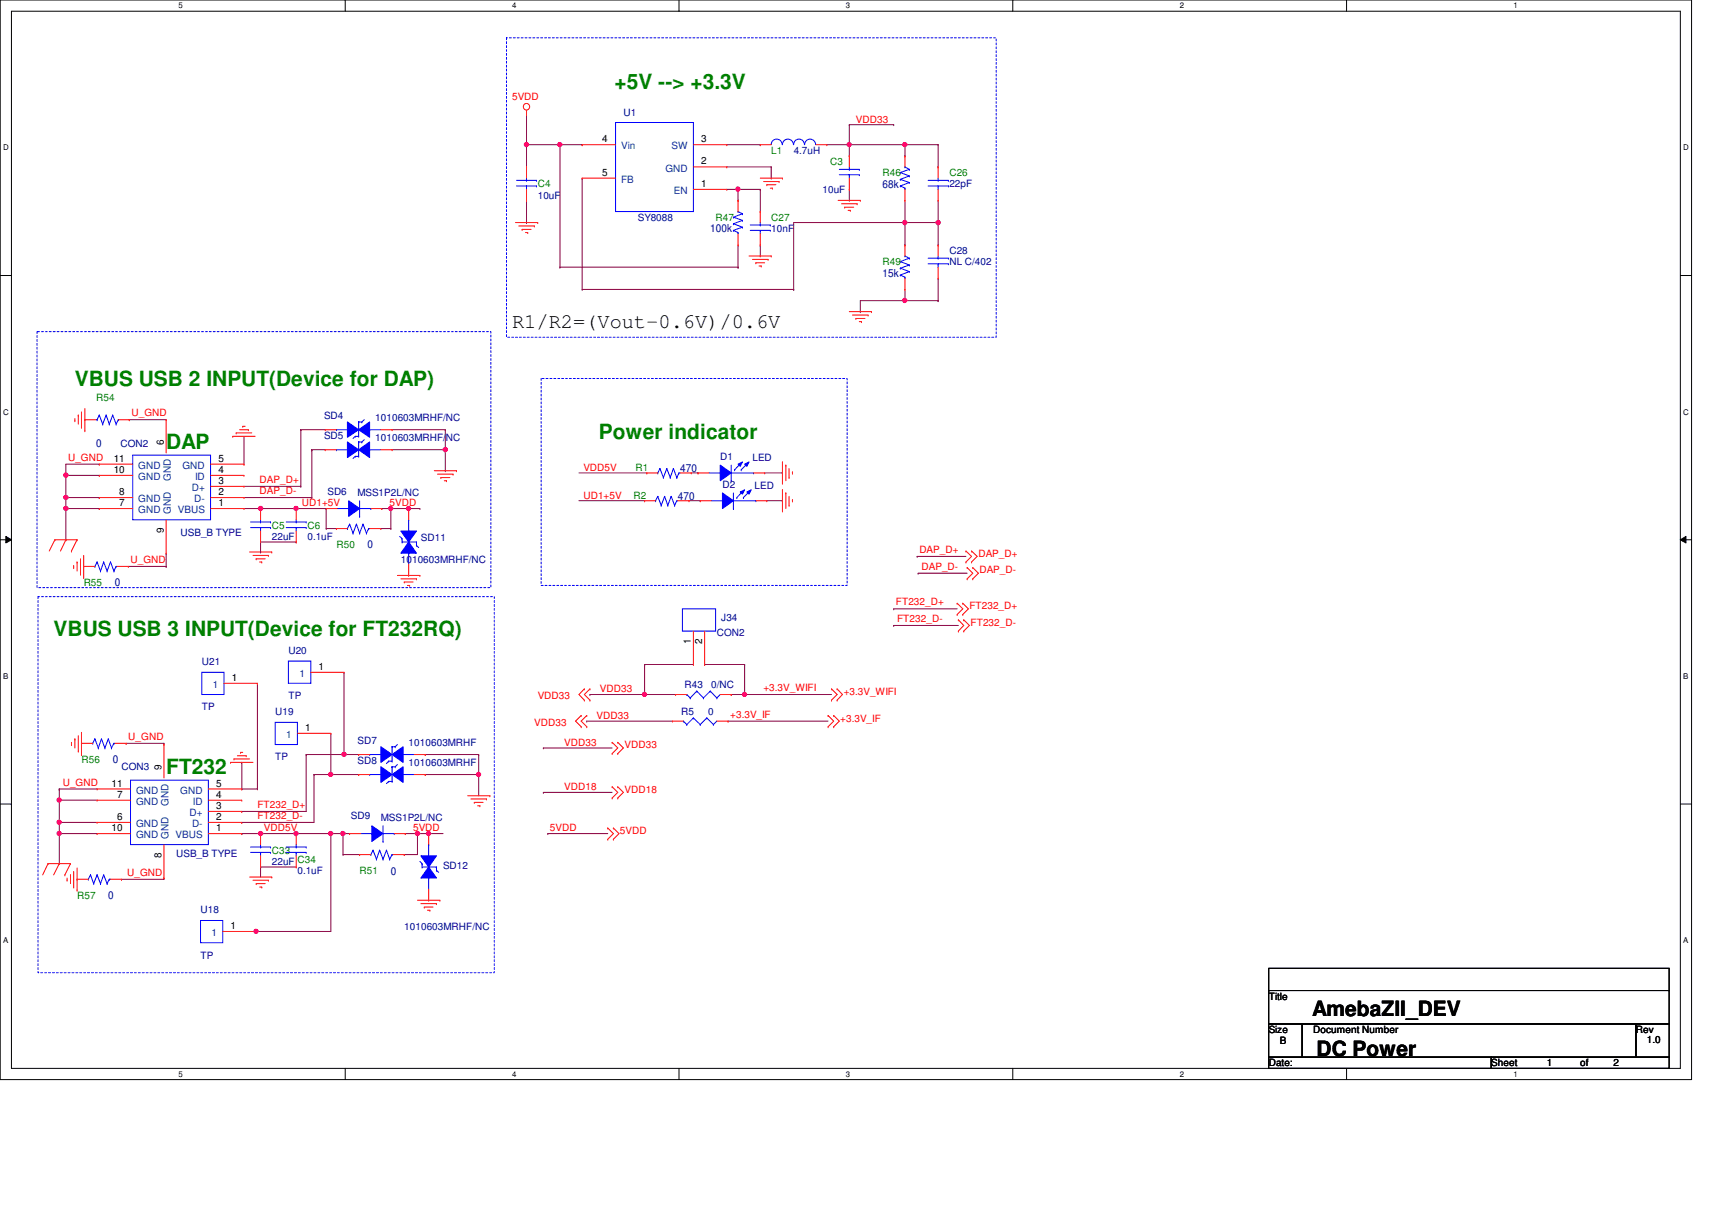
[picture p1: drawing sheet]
<svg xmlns="http://www.w3.org/2000/svg" width="297mm" height="210mm" viewBox="0 0 297 210" stroke-linecap="round" stroke-linejoin="round" font-family="sans-serif">
<path d="M0 0h293.5v187.3h-293.5zM2 1.9h289.5v183.4h-289.5z" fill="none" stroke="#000" stroke-width=".17"/>
<g fill="#fff">
<path d="M30.9 .2h.8v1.5h-.8z"/>
<path d="M30.9 185.5h.8v1.6h-.8z"/>
</g>
<path d="M59.9 0v1.9M59.9 185.3v2" fill="none" stroke="#000" stroke-width=".17"/>
<g fill="#fff">
<path d="M88.9 .2h.7v1.5h-.7z"/>
<path d="M88.9 185.5h.7v1.6h-.7z"/>
</g>
<path d="M117.8 0v1.9M117.8 185.3v2" fill="none" stroke="#000" stroke-width=".17"/>
<g fill="#fff">
<path d="M146.8 .2h.7v1.5h-.7z"/>
<path d="M146.8 185.5h.7v1.6h-.7z"/>
</g>
<path d="M175.7 0v1.9M175.7 185.3v2" fill="none" stroke="#000" stroke-width=".17"/>
<g fill="#fff">
<path d="M204.7 .2h.7v1.5h-.7z"/>
<path d="M204.7 185.5h.7v1.6h-.7z"/>
</g>
<path d="M233.6 0v1.9M233.6 185.3v2" fill="none" stroke="#000" stroke-width=".17"/>
<g fill="#fff">
<path d="M262.6 .2h.8v1.5h-.8z"/>
<path d="M262.6 185.5h.8v1.6h-.8z"/>
<path d="M.5 24.8h1v1.6h-1z"/>
<path d="M292.1 24.8h.9v1.6h-.9z"/>
<path d="M.5 70.7h1v1.5h-1z"/>
<path d="M292.1 70.7h.9v1.5h-.9z"/>
</g>
<path d="M0 47.8h2M291.5 47.8h2" fill="none" stroke="#000" stroke-width=".17"/>
<g fill="#fff">
<path d="M.5 116.5h.9v1.6h-.9z"/>
<path d="M292.1 116.5h.8v1.6h-.8z"/>
</g>
<path d="M0 93.6h2M1 93l1 .6-1 .6zM291.5 93.6l1-.6v1.2zM291.5 93.6h2" fill="none" stroke="#000" stroke-width=".17"/>
<path d="M1 93l1 .6-1 .6zM291.5 93.6l1-.6v1.2z" fill="#000"/>
<g fill="#fff">
<path d="M.5 162.4h.9v1.5h-.9z"/>
<path d="M292.1 162.4h.8v1.5h-.8z"/>
</g>
<path d="M0 139.5h2M291.5 139.5h2" fill="none" stroke="#000" stroke-width=".17"/>
<path d="M87.9 6.6h84.9v51.9h-84.9zM6.4 57.5h78.8v44.4h-78.8zM93.9 65.7h53.1v35.9h-53.1zM6.6 103.5h79.2v65.2h-79.2z" fill="none" stroke="#00f" stroke-width=".17" stroke-dasharray=".3 .3"/>
<path d="M42.3 88.2h2.9M45.2 88.2h.1M100.5 86.9h11.3M111.8 86.9h.1" fill="none" stroke="#800040" stroke-width=".17"/>
<circle cx="45.2" cy="88.2" r=".37" fill="#f0f"/>
<circle cx="45.2" cy="88.2" r=".37" fill="none" stroke="#f0f" stroke-width=".17"/>
<path d="M68 74.5h9.3M77.3 74.5h.1M42.3 86.3h11.8M54.1 86.3h.1M119.5 86.9h2M121.5 86.9h.1M126.3 125.1h.1M126.3 125.1h17.4M41.9 144.6h.1M41.9 144.6h3.3" fill="none" stroke="#800040" stroke-width=".17"/>
<circle cx="45.2" cy="144.6" r=".37" fill="#f0f"/>
<circle cx="45.2" cy="144.6" r=".37" fill="none" stroke="#f0f" stroke-width=".17"/>
<g fill="none" stroke="#800040" stroke-width=".17">
<path d="M42.3 75.7v4.8M52.2 74.5h.1M52.2 74.5v9.9M54.1 78h.1M54.1 78v8.3M77.3 78v3.7M42.3 80.5h.1M42.3 84.4h9.9M45.2 88.2h11.4M51.4 88.2h.1M52.2 84.4h.1M56.6 88.2h.1"/>
<path d="M77.3 81.7h.1M100.5 82h11.7M112.2 82h.1M133.1 86.9h2.7M135.8 86.9h.1M155.1 108.5h.1M155.1 105.6h.1M155.1 108.5h11.2M155.1 105.6h11M53.1 130.9h.1M53.1 130.9v9.9h-11.2M53.1 130.9h6.6"/>
<path d="M54.5 134.4h.1M54.5 134.4v8.3h-12.6M54.5 134.4h2.9M57.4 134.4h.1M59.7 130.9h.1M94.3 129.8h.1M94.3 129.8h11.9M41.9 140.8h.1M41.9 142.7h.1"/>
</g>
<circle cx="51.4" cy="88.2" r=".37" fill="#f0f"/>
<circle cx="51.4" cy="88.2" r=".37" fill="none" stroke="#f0f" stroke-width=".17"/>
<g fill="none" stroke="#800040" stroke-width=".17">
<path d="M52.2 74.5h.1M52.2 74.5h4.2M54.1 78h.1M54.1 78h2.3M70.9 88.2h2M72.9 88.2h.1M119.9 82h1.2M121.1 82h.1M132.7 82h3.1M135.8 82h.1M41.9 132.2h.1M41.9 132.2v4.7"/>
<path d="M101.8 125.1h.1M101.8 125.1h14.9M102.4 120.5h.1M102.4 120.5h9.4M126.9 120.5h.1M126.9 120.5h2.3M10.3 142.7h.1M10.3 142.7v1.9"/>
</g>
<circle cx="70.9" cy="88.2" r=".37" fill="#f0f"/>
<circle cx="70.9" cy="88.2" r=".37" fill="none" stroke="#f0f" stroke-width=".17"/>
<path d="M45.2 95.8h.1M45.2 94v1.8M56.6 91.7h.1M56.6 91.7h1.8M56.6 88.2v3.5M58.4 91.7h.1M66.1 91.7h1.7M67.8 91.7h.1M67.8 88.2h.1M67.8 88.2v3.5M83.1 134.4h.1M83.1 134.4v3.6" fill="none" stroke="#800040" stroke-width=".17"/>
<circle cx="67.8" cy="88.2" r=".37" fill="#f0f"/>
<circle cx="67.8" cy="88.2" r=".37" fill="none" stroke="#f0f" stroke-width=".17"/>
<path d="M66.2 88.2h.1M66.2 88.2h4.7M70.9 88.2h.1M70.1 148.3h.1M70.3 144.6h.1M70.3 144.6h2.1M72.4 144.6h.1M72.4 144.6v3.7h-2.3" fill="none" stroke="#800040" stroke-width=".17"/>
<circle cx="72.4" cy="144.6" r=".37" fill="#f0f"/>
<circle cx="72.4" cy="144.6" r=".37" fill="none" stroke="#f0f" stroke-width=".17"/>
<path d="M59.5 148.3h.1M59.5 144.6h.1M59.5 144.6h1.2M59.5 148.3h2.9M59.5 144.6v3.7M72.4 144.6h.1M72.4 144.6h2" fill="none" stroke="#800040" stroke-width=".17"/>
<circle cx="59.5" cy="144.6" r=".37" fill="#f0f"/>
<circle cx="59.5" cy="144.6" r=".37" fill="none" stroke="#f0f" stroke-width=".17"/>
<path d="M137.7 38.6h19.3M157 38.6h.1" fill="none" stroke="#800040" stroke-width=".17"/>
<circle cx="157" cy="38.6" r=".38" fill="#f0f"/>
<circle cx="157" cy="38.6" r=".38" fill="none" stroke="#f0f" stroke-width=".17"/>
<g fill="none" stroke="#800040" stroke-width=".17">
<path d="M91.4 38.6h.1M91.4 34.8v3.8M101 30.9v19.3M126.1 32.9h2M126.1 25.1h5.8M128.1 32.9h.1M131.9 36.7h.1M131.9 25.1h.1M131.9 32.9v3.8M137.7 38.6v11.6M147.4 34.8h.1M147.4 21.6h.1"/>
<path d="M147.4 21.6h7.7M147.4 21.6v3.5M147.4 32.9v1.9M155.1 21.6h.1M157 27.1h.1M162.8 38.6h.1M162.8 25.1h.1M162.8 25.1h-5.8v2M162.8 38.6h-5.8v3.9M162.8 34.8v3.8M101 50.2h.1M131.9 44.4h.1"/>
<path d="M131.9 42.5v1.9M137.7 50.2h.1M157 52.2h.1M157 42.5h.1M157 50.2v2"/>
</g>
<circle cx="162.8" cy="38.6" r=".38" fill="#f0f"/>
<circle cx="162.8" cy="38.6" r=".38" fill="none" stroke="#f0f" stroke-width=".17"/>
<path d="M91.4 25.1h5.8M97.2 25.1h.1M147.4 25.1h9.6M157 38.6h.1M157 25.1h.1M157 34.8v3.8M128.1 46.4h.1M128.1 42.5v3.9" fill="none" stroke="#800040" stroke-width=".17"/>
<circle cx="147.3" cy="25.1" r=".37" fill="#f0f"/>
<circle cx="147.3" cy="25.1" r=".37" fill="none" stroke="#f0f" stroke-width=".17"/>
<circle cx="157" cy="25.1" r=".37" fill="#f0f"/>
<circle cx="157" cy="25.1" r=".37" fill="none" stroke="#f0f" stroke-width=".17"/>
<path d="M91.4 19.9v5.2M91.4 25.1h.1M128.1 34.8h.1M131.9 32.9h.1M131.9 32.9h-3.8v1.9M147.4 27.1h.1M147.4 25.1v2M162.8 52.2h.1M162.8 48.3v3.9" fill="none" stroke="#800040" stroke-width=".17"/>
<circle cx="128" cy="32.8" r=".38" fill="#f0f"/>
<circle cx="128" cy="32.8" r=".38" fill="none" stroke="#f0f" stroke-width=".17"/>
<g fill="none" stroke="#800040" stroke-width=".17">
<path d="M91.4 29h.1M91.4 25.1v3.9M133.8 30.9h.1M133.8 29v1.9M143.5 25.1h3.9M147.4 25.1h.1M162.8 29h.1M162.8 25.1v3.9M162.8 38.6v3.9M97.2 46.4h30.9M101 50.2h36.7M128.1 46.4h.1"/>
<path d="M137.7 50.2h.1M149.3 54.1h.1M149.3 52.2v1.9M162.8 42.5h.1"/>
</g>
<circle cx="91.3" cy="25.1" r=".37" fill="#f0f"/>
<circle cx="91.3" cy="25.1" r=".37" fill="none" stroke="#f0f" stroke-width=".17"/>
<path d="M101 25.1h.1M101 25.1h-3.8v21.3M97.2 46.4h.1" fill="none" stroke="#800040" stroke-width=".17"/>
<circle cx="97.1" cy="25.1" r=".37" fill="#f0f"/>
<circle cx="97.1" cy="25.1" r=".37" fill="none" stroke="#f0f" stroke-width=".17"/>
<path d="M22.4 72.8h.1M22.4 72.8h6.4M68 78h9.3M77.3 78h.1" fill="none" stroke="#800040" stroke-width=".17"/>
<circle cx="77.3" cy="78" r=".37" fill="#f0f"/>
<circle cx="77.3" cy="78" r=".37" fill="none" stroke="#f0f" stroke-width=".17"/>
<path d="M45.2 94h6.2M51.4 94h.1M73.8 130.9h.1M73.8 134.4h.1M73.8 130.9h9.3M83.1 130.9h.1M83.1 130.9v3.5h-9.3" fill="none" stroke="#800040" stroke-width=".17"/>
<circle cx="83" cy="134.3" r=".37" fill="#f0f"/>
<circle cx="83" cy="134.3" r=".37" fill="none" stroke="#f0f" stroke-width=".17"/>
<path d="M157 52.2h5.8M162.8 52.2h.1" fill="none" stroke="#800040" stroke-width=".17"/>
<circle cx="157" cy="52.1" r=".38" fill="#f0f"/>
<circle cx="157" cy="52.1" r=".38" fill="none" stroke="#f0f" stroke-width=".17"/>
<path d="M126.1 29h7.7M133.8 29h.1M149.3 52.2h7.7M157 52.2h.1M77.3 78h.1M77.3 74.5v3.5M11.4 88.2h.1M11.4 86.3v1.9M22.3 98.3h6.5M28.8 98.3h.1" fill="none" stroke="#800040" stroke-width=".17"/>
<circle cx="11.4" cy="86.3" r=".37" fill="#f0f"/>
<circle cx="11.4" cy="86.3" r=".37" fill="none" stroke="#f0f" stroke-width=".17"/>
<circle cx="11.4" cy="88.2" r=".37" fill="#f0f"/>
<circle cx="11.4" cy="88.2" r=".37" fill="none" stroke="#f0f" stroke-width=".17"/>
<path d="M11.4 82.5h.1M11.4 80.5v2M11.4 82.5h5.8M17.2 82.5h.1M10.3 138.8h.1M10.3 138.8v3.9" fill="none" stroke="#800040" stroke-width=".17"/>
<circle cx="10.3" cy="142.6" r=".37" fill="#f0f"/>
<circle cx="10.3" cy="142.6" r=".37" fill="none" stroke="#f0f" stroke-width=".17"/>
<circle cx="10.3" cy="138.8" r=".37" fill="#f0f"/>
<circle cx="10.3" cy="138.8" r=".37" fill="none" stroke="#f0f" stroke-width=".17"/>
<g fill="none" stroke="#800040" stroke-width=".17">
<path d="M11.4 93.6h.1M11.4 86.3h.1M11.4 80.5h5.8M11.4 82.5v3.8M11.4 86.3h5.8M17.2 80.5h.1M17.2 88.2h.1M17.2 86.3h.1M17.2 88.2h-5.8v5.4M28.8 98.3h.1M28.8 96v2.3M10.3 142.7h.1"/>
<path d="M10.3 142.7h6.5"/>
</g>
<circle cx="11.4" cy="82.4" r=".38" fill="#f0f"/>
<circle cx="11.4" cy="82.4" r=".38" fill="none" stroke="#f0f" stroke-width=".17"/>
<g fill="none" stroke="#800040" stroke-width=".17">
<path d="M159.1 96.5h.1M159.1 96.5h8.5M159.3 99.4h.1M159.3 99.4h8.5M21.9 128.9h.1M21.9 128.9h6.5M28.4 128.9h.1M28.4 128.9v.3M21.1 152.5h.1M28.4 152.3h.1M28.4 152.3v.2h-7.3M74.4 144.6h.1"/>
<path d="M74.4 144.6h2.5"/>
</g>
<circle cx="74.3" cy="144.6" r=".37" fill="#f0f"/>
<circle cx="74.3" cy="144.6" r=".37" fill="none" stroke="#f0f" stroke-width=".17"/>
<path d="M45.2 150.4h.1M45.2 144.6h.1M45.2 150.4v1.7M45.2 150.4h6.2M45.2 144.6h12.2M51.4 144.6h.1" fill="none" stroke="#800040" stroke-width=".17"/>
<circle cx="51.4" cy="144.6" r=".37" fill="#f0f"/>
<circle cx="51.4" cy="144.6" r=".37" fill="none" stroke="#f0f" stroke-width=".17"/>
<path d="M111.8 115.3h.1M111.8 115.3h8.5M111.8 115.3v5.2" fill="none" stroke="#800040" stroke-width=".17"/>
<circle cx="111.8" cy="120.5" r=".37" fill="#f0f"/>
<circle cx="111.8" cy="120.5" r=".37" fill="none" stroke="#f0f" stroke-width=".17"/>
<path d="M122.3 115.3h.1M122.3 115.3h6.9M129.2 115.3h.1M129.2 115.3v5.2M111.8 120.5h.1M111.8 120.5h5.4" fill="none" stroke="#800040" stroke-width=".17"/>
<circle cx="129.2" cy="120.5" r=".37" fill="#f0f"/>
<circle cx="129.2" cy="120.5" r=".37" fill="none" stroke="#f0f" stroke-width=".17"/>
<g fill="none" stroke="#800040" stroke-width=".17">
<path d="M10.1 138.8h.1M10.1 138.8h6.7M10.3 136.9h.1M10.3 138.8h.1M10.3 136.9h6.5M10.3 136.9v1.9M94.3 137.5h.1M94.3 137.5h11.9M129.2 120.5h.1M129.2 120.5h15.1M10.3 144.6h.1M10.3 144.6h6.5"/>
<path d="M10.3 144.6v5.2M95 144.6h.1M95 144.6h10.4"/>
</g>
<circle cx="10.3" cy="144.6" r=".37" fill="#f0f"/>
<circle cx="10.3" cy="144.6" r=".37" fill="none" stroke="#f0f" stroke-width=".17"/>
<path d="M57.4 144.6h.1M57.4 144.6v17M44.3 161.6h.1" fill="none" stroke="#800040" stroke-width=".17"/>
<circle cx="57.4" cy="144.6" r=".37" fill="#f0f"/>
<circle cx="57.4" cy="144.6" r=".37" fill="none" stroke="#f0f" stroke-width=".17"/>
<path d="M44.4 161.6h.1M44.4 161.6h13" fill="none" stroke="#800040" stroke-width=".17"/>
<circle cx="44.4" cy="161.6" r=".37" fill="#f0f"/>
<circle cx="44.4" cy="161.6" r=".37" fill="none" stroke="#f0f" stroke-width=".17"/>
<path d="M57.4 134.4h.1M57.4 127.2v7.2M57.4 144.6h.1M57.4 144.6h2.1" fill="none" stroke="#800040" stroke-width=".17"/>
<circle cx="57.4" cy="134.3" r=".37" fill="#f0f"/>
<circle cx="57.4" cy="134.3" r=".37" fill="none" stroke="#f0f" stroke-width=".17"/>
<path d="M59.7 116.6v14.3M57.4 134.4h4.8M59.7 130.9h.1M62.2 134.4h.1" fill="none" stroke="#800040" stroke-width=".17"/>
<circle cx="59.7" cy="130.9" r=".37" fill="#f0f"/>
<circle cx="59.7" cy="130.9" r=".37" fill="none" stroke="#f0f" stroke-width=".17"/>
<path d="M44.7 118.5v18.4M41.9 136.9h.1M41.9 136.9h2.8M44.7 136.9h.1M59.7 130.9h2.5M62.2 130.9h.1" fill="none" stroke="#800040" stroke-width=".17"/>
<g fill="none" stroke="#f00" stroke-width=".17">
<path d="M91.4 19.9h.1M91.4 19.1v.8M89.4 38.6h3.9M90 39.2h2.7M90.6 39.8h.1M90.6 39.8h1.6M92.7 39.2h.1M93.3 38.6h.1M131.9 30.9h3.9M132.5 31.5h2.7M133.1 32h.1M133.1 32h1.5"/>
<path d="M133.6 32.6h.4M134 32.6h.1M135.2 31.5h.1M135.8 30.9h.1M145.4 34.8h3.9M146 35.3h2.7M146.6 35.9h.1M146.6 35.9h1.5M147.1 36.5h.4M147.5 36.5h.1M148.7 35.3h.1M149.3 34.8h.1"/>
<path d="M91.2 40.3h.4M91.6 40.3h.1M130 44.4h3.8M130.6 45h2.7M131.1 45.6h.1M131.1 45.6h1.6M131.7 46.1h.4M132.1 46.1h.1M133.3 45h.1M133.8 44.4h.1M147.4 54.1h3.8M147.9 54.7h2.7"/>
<path d="M148.5 55.2h.1M148.5 55.2h1.6M149.1 55.8h.4M149.5 55.8h.1M150.6 54.7h.1M151.2 54.1h.1M13 73h.1M13 72.6v.4M13.6 72h.1M13.6 72v1.6M14.1 74.1h.1M14.1 71.5v2.6"/>
<path d="M14.7 74.7h.1M14.7 70.9v3.8M40.4 75.7h.1M40.4 75.7h3.9M41 75.1h.1M41 75.1h2.7M41.6 74.5h1.5M42.1 74h.1M42.1 74h.4M43.1 74.5h.1M9.5 93.6h.1M9.5 93.6l-1 2"/>
<path d="M9.5 93.6h3.9M11.4 93.6h.1M11.4 93.6l-.9 2M12.4 95.6h.1M12.8 98.5h.1M12.8 98.1v.4M13.4 93.6h.1M13.4 97.5h.1M13.4 93.6l-1 2M13.4 97.5v1.6M14 99.6h.1M14 96.9v2.7"/>
<path d="M14.5 96.4v3.8M43.3 95.8h3.9M43.9 96.4h2.7M44.4 96.9h.1M44.4 96.9h1.6M45 97.5h.4M45.4 97.5h.1M46.6 96.4h.1M47.2 95.8h.1M69 99.8h3.9M72.9 99.8h.1M75.3 81.7h3.9"/>
<path d="M75.9 82.3h2.7M76.5 82.8h.1M76.5 82.8h1.6M77.1 83.4h.4M77.5 83.4h.1M78.6 82.3h.1M79.2 81.7h.1M135.8 80.1h.1M135.8 85h.1M135.8 80.1v3.9M135.8 85v3.8M136.4 80.7h.1"/>
<path d="M136.4 85.5h.1M136.4 80.7v2.7M136.4 85.5v2.7M136.9 82.8h.1M136.9 87.7h.1M136.9 81.3v1.5M136.9 86.1v1.6M137.5 81.9h.1M137.5 86.7h.1M137.5 81.9v.4M137.5 86.7v.4M167.6 97.5h.1"/>
<path d="M167.6 95.6h.1M167.6 95.6l1 .9-1 1M167.8 98.5h.1M167.8 98.5l1 .9-1 1M168.6 97.5h.1M168.6 95.6h.1M168.6 95.6l.9 .9-.9 1M168.8 98.5h.1M168.8 98.5l1 .9-1 1M14.5 100.2h.1M69.6 100.4h2.7M70.1 101h.1"/>
<path d="M70.1 101h1.6M70.7 101.6h.4M71.1 101.6h.1M72.3 100.4h.1M101.4 119.5h.1M101.4 119.5l-.9 1 .9 1M102.4 119.5h.1M102.4 119.5l-1 1 1 1M144.3 119.5h.1M144.3 119.5l.9 1-.9 1M145.2 119.5h.1M145.2 119.5l1 1-1 1"/>
<path d="M166.1 106.6h.1M166.1 104.6h.1M166.1 104.6l.9 1-.9 1M166.3 109.5h.1M166.3 107.5h.1M166.3 107.5l.9 1-.9 1M167 106.6h.1M167 104.6h.1M167 104.6l1 1-1 1M167.2 109.5h.1M167.2 107.5h.1M167.2 107.5l1 1-1 1"/>
<path d="M167.8 100.4h.1M168.8 100.4h.1M12.4 129.2h.1M12.4 128.8v.4M13 128.2h.1M13 128.2v1.6M13.6 130.3h.1M13.6 127.6v2.7M14.1 130.9h.1M14.1 127v3.9M40 132.2h.1M40 132.2h3.9"/>
<path d="M40.6 131.7h.1M40.6 131.7h2.7M41.2 131.1h1.5M41.7 130.5h.1M41.7 130.5h.4M42.7 131.1h.1M51.6 127.2h5.8M57.4 127.2h.1M81.1 138h3.9M81.7 138.6h2.7M82.3 139.2h.1M82.3 139.2h1.5"/>
<path d="M82.9 139.8h.4M83.3 139.8h.1M84.4 138.6h.1M85 138h.1M100.8 124.1h.1M100.8 126.1h.1M100.8 124.1l-.9 1 .9 1M101.4 121.5h.1M101.8 124.1h.1M101.8 126.1h.1M101.8 124.1l-1 1 1 1M102.4 121.5h.1"/>
<path d="M106.2 130.7h.1M106.2 128.8h.1M106.2 138.4h.1M106.2 136.5h.1M106.2 128.8l1 1-1 .9M106.2 136.5l1 1-1 .9M107.2 130.7h.1M107.2 128.8h.1M107.2 138.4h.1M107.2 136.5h.1M107.2 128.8l1 1-1 .9M107.2 136.5l1 1-1 .9"/>
<path d="M143.7 126.1h.1M143.7 124.1h.1M143.7 124.1l.9 1-.9 1M144.3 121.5h.1M144.6 126.1h.1M144.6 124.1h.1M144.6 124.1l1 1-1 1M145.2 121.5h.1M8.3 149.8h.1M8.3 149.8l-.9 2M8.3 149.8h3.9M10.3 149.8h.1"/>
<path d="M10.3 149.8l-1 2M11.3 151.8h.1M11.6 152.7h.1M11.6 152.3v.4M12.2 149.8h.1M12.2 151.8h.1M12.2 149.8l-.9 2M12.2 151.8v1.5M12.8 153.9h.1M12.8 151.2v2.7M13.4 154.4h.1M13.4 150.6v3.8"/>
<path d="M43.3 152.1h3.9M43.9 152.7h2.7M44.4 153.3h.1M44.4 153.3h1.6M45 153.9h.4M45.2 144.6h.1M45.2 150.4h.1M45.2 144.6v1.9M45.2 148.5v1.9M45.4 153.9h.1M46.6 152.7h.1M47.2 152.1h.1"/>
<path d="M62.4 148.3h.1M62.4 148.3h1.9M68.2 148.3h1.9M70.1 148.3h.1M72.4 156.2h3.9M73 156.8h2.7M73.6 157.4h.1M73.6 157.4h1.5M74.2 157.9h.4M74.6 157.9h.1M75.7 156.8h.1M76.3 156.2h.1"/>
<path d="M105.4 145.6h.1M105.4 143.6h.1M105.4 143.6l1 1-1 1M106.4 145.6h.1M106.4 143.6h.1M106.4 143.6l1 1-1 1"/>
<circle cx="91.3" cy="18.5" r=".56"/>
</g>
<path d="M220.1 168h69.5v3.8h-69.5zM220.1 171.8h69.5v5.8h-69.5zM220.1 177.6h5.8v5.8h-5.8zM225.9 177.6h57.9v5.8h-57.9zM283.8 177.6h5.8v5.8h-5.8zM220.1 183.4h38.6v1.9h-38.6zM258.7 183.4h30.9v1.9h-30.9z" fill="none" stroke="#000" stroke-width=".17"/>
<g fill="none" stroke="#00f" stroke-width=".17">
<path d="M123 82h2M125 82h.1M126.9 83.4h.1M126.9 80.7v2.7M126.9 82h3.9M130.8 82h.1M47.7 125.3h3.9v3.9h-3.9zM43.5 147.9h3.4M43.5 146.9h3.4M45.2 146.9h.1M45.2 147.9h.1M45.2 146.5v.4"/>
<path d="M45.2 147.9v.6M46.9 147.9h.1M46.9 146.9h.1M64.3 148.3h.1M64.7 147.5h.1M64.7 147.5l.6 1.6M64.7 147.5l-.4 .8M65.3 149.1h.1M65.9 147.5h.1M65.9 147.5l.6 1.6M65.9 147.5l-.6 1.6M66.5 149.1h.1"/>
<path d="M67.1 147.5h.1M67.1 147.5l.5 1.6M67.1 147.5l-.6 1.6M67.6 149.1h.1M68 148.3h.1M68 148.3l-.4 .8M68 148.3h.2"/>
</g>
<path d="M125 80.7l1.9 1.3-1.9 1.4z" fill-rule="evenodd" fill="#00f"/>
<path d="M125 80.7l1.9 1.3-1.9 1.4z" fill="none" stroke="#00f" stroke-width=".17"/>
<path d="M129.2 80.5l.8-.4-.4 .8z" fill-rule="evenodd" fill="#00f"/>
<path d="M129.2 80.5l.8-.4-.4 .8z" fill="none" stroke="#00f" stroke-width=".17"/>
<path d="M128.1 80.5l.7-.4-.4 .8z" fill-rule="evenodd" fill="#00f"/>
<g fill="none" stroke="#00f" stroke-width=".17">
<path d="M156.2 47.7h.1M156.2 46.5h.1M156.2 45.4h.1M156.2 47.7l.8 .4M156.2 46.5l1.6 .6M156.2 45.4l1.6 .6M157 44.4h.1M157 48.1h.1M157 44.4l.8 .4M157 48.1v.2M157.8 47.1h.1M157.8 46h.1"/>
<path d="M157.8 44.8h.1M157.8 47.1l-1.6 .6M157.8 46l-1.6 .5M157.8 44.8l-1.6 .6M49.7 91.5h3.4M49.7 90.6h3.4M51.4 90.6h.1M51.4 91.5h.1M51.4 90.2v.4M51.4 91.5v.6M53.1 91.5h.1M53.1 90.6h.1"/>
<path d="M58.5 88.2h2M60.5 88.2h.1M62.4 89.6h.1M62.4 86.9v2.7M62.4 88.2h1.9M64.3 88.2h.1M127.5 81.5h.1M128.1 80.5l.7-.4-.4 .8zM128.6 81.5h.1M128.6 80.3l-1.1 1.2M129.8 80.3l-1.2 1.2"/>
</g>
<path d="M157 42.5h.1M157 50.2h.1M157 42.5v1.9M157 48.3v1.9M51.4 88.2h.1M51.4 94h.1M51.4 88.2v2M51.4 92.1v1.9M121.1 82h.1M121.1 82h1.9M130.8 82h1.9M132.7 82h.1" fill="none" stroke="#f00" stroke-width=".17"/>
<path d="M60.5 86.9l1.9 1.3-1.9 1.4z" fill-rule="evenodd" fill="#00f"/>
<g fill="none" stroke="#00f" stroke-width=".17">
<path d="M133.8 25.1a.95 .95 0 0 1 1-1 .95 .95 0 0 1 .9 1M135.8 25.1a.95 .95 0 0 1 .9-1 .95 .95 0 0 1 1 1M137.7 25.1a.93 .93 0 0 1 .9-1 .93 .93 0 0 1 1 1M139.6 25.1a.95 .95 0 0 1 1-1 .95 .95 0 0 1 .9 1M60.5 86.9l1.9 1.3-1.9 1.4zM114.1 82h.1M114.5 81.3h.1M114.5 81.3l.6 1.5M114.5 81.3l-.4 .7M115.1 82.8h.1M115.7 81.3h.1M115.7 81.3l.6 1.5"/>
<path d="M115.7 81.3l-.6 1.5M116.3 82.8h.1M116.8 81.3h.1M116.8 81.3l.6 1.5M116.8 81.3l-.5 1.5M117.4 82.8h.1M117.8 82h.1M117.8 82l-.4 .8M117.8 82h.2M67.4 132h.6M68 129.5h.1M68 132h.1"/>
<path d="M68 129.5v2.5M68 129.5h.6M69.9 130.9h.1M69.9 130.9h2M15.3 152.5h.1M15.7 151.8h.1M15.7 151.8l.6 1.5M15.7 151.8l-.4 .7M16.3 153.3h.1M16.8 151.8h.1M16.8 151.8l.6 1.5M16.8 151.8l-.5 1.5"/>
<path d="M17.4 153.3h.1M18 151.8h.1M18 151.8l.6 1.5M18 151.8l-.6 1.5M18.6 153.3h.1M19 152.5h.1M19 152.5l-.4 .8M19 152.5h.2"/>
</g>
<g fill="none" stroke="#f00" stroke-width=".17">
<path d="M131.9 25.1h.1M131.9 25.1h1.9M141.6 25.1h1.9M143.5 25.1h.1M56.6 88.2h.1M56.6 88.2h1.9M64.3 88.2h1.9M66.2 88.2h.1M112.2 82h.1M112.2 82h1.9M118 82h1.9M119.9 82h.1"/>
<path d="M13.4 152.5h.1M13.4 152.5h1.9M19.2 152.5h1.9M21.1 152.5h.1"/>
</g>
<path d="M68 130.9l1.9-1.4v2.7z" fill-rule="evenodd" fill="#00f"/>
<path d="M67.4 132h.1M67.4 132l-.3 .5M68 130.9l1.9-1.4v2.7z" fill="none" stroke="#00f" stroke-width=".17"/>
<path d="M66.1 129.5l1.9 1.4-1.9 1.3z" fill-rule="evenodd" fill="#00f"/>
<g fill="none" stroke="#00f" stroke-width=".17">
<path d="M50 114.7h3.9v3.8h-3.9zM64.1 130.9h.1M64.1 130.9h2M66.1 129.5l1.9 1.4-1.9 1.3zM67.4 135.6h.6M68 133h.1M68 135.6h.1M68 133v2.6M68 133h.6M68.6 129.5h.1M69 129.2l-.4 .3M69.9 134.4h.1"/>
<path d="M69.9 134.4h2"/>
</g>
<path d="M53.9 116.6h5.8M59.7 116.6h.1M62.2 130.9h.1M62.2 130.9h1.9M71.9 130.9h1.9M73.8 130.9h.1" fill="none" stroke="#f00" stroke-width=".17"/>
<path d="M68 134.4l1.9-1.4v2.7z" fill-rule="evenodd" fill="#00f"/>
<path d="M67.4 135.6h.1M67.4 135.6l-.3 .3M68 134.4l1.9-1.4v2.7z" fill="none" stroke="#00f" stroke-width=".17"/>
<path d="M66.1 133l1.9 1.4-1.9 1.3z" fill-rule="evenodd" fill="#00f"/>
<g fill="none" stroke="#00f" stroke-width=".17">
<path d="M61.6 75.7h.6M62.2 73.2h.1M62.2 75.7h.1M62.2 73.2v2.5M62.2 73.2h.6M64.1 74.5h.1M64.1 74.5h2M16.1 128.9h.1M16.5 128.2h.1M16.5 128.2l.6 1.6M16.5 128.2l-.4 .7M17.1 129.8h.1"/>
<path d="M17.6 128.2h.1M17.6 128.2l.6 1.6M17.6 128.2l-.5 1.6M18.2 129.8h.1M18.8 128.2h.1M18.8 128.2l.5 1.6M18.8 128.2l-.6 1.6M19.3 129.8h.1M19.8 128.9h.1M19.8 128.9l-.5 .9M64.1 134.4h.1M64.1 134.4h2"/>
<path d="M66.1 133l1.9 1.4-1.9 1.3zM68.6 133h.1M69 132.6l-.4 .4"/>
</g>
<path d="M14.1 128.9h.1M14.1 128.9h2M19.9 128.9h2M21.9 128.9h.1M62.2 134.4h.1M62.2 134.4h1.9M71.9 134.4h1.9M73.8 134.4h.1" fill="none" stroke="#f00" stroke-width=".17"/>
<path d="M62.2 74.5l1.9-1.3v2.7z" fill-rule="evenodd" fill="#00f"/>
<path d="M61.6 75.7h.1M61.6 75.7l-.3 .4M62.2 74.5l1.9-1.3v2.7z" fill="none" stroke="#00f" stroke-width=".17"/>
<path d="M60.3 73.2l1.9 1.3-1.9 1.4z" fill-rule="evenodd" fill="#00f"/>
<path d="M58.4 74.5h.1M58.4 74.5h1.9M60.3 73.2l1.9 1.3-1.9 1.4zM62.8 73.2h.1M63.2 72.8l-.4 .4M69.8 94h.1M69.8 94h2.5M69.8 93.4v.6M70.9 96h.1M70.9 96v1.9M72.3 94h.1M72.3 94v.6" fill="none" stroke="#00f" stroke-width=".17"/>
<path d="M56.4 74.5h.1M56.4 74.5h2M66.1 74.5h1.9M68 74.5h.1" fill="none" stroke="#f00" stroke-width=".17"/>
<path d="M70.9 94l1.4 2h-2.7z" fill-rule="evenodd" fill="#00f"/>
<path d="M69.3 93l.5 .4M69.8 93.4h.1M70.9 94l1.4 2h-2.7z" fill="none" stroke="#00f" stroke-width=".17"/>
<path d="M69.6 92.1h2.7l-1.4 1.9z" fill-rule="evenodd" fill="#00f"/>
<g fill="none" stroke="#00f" stroke-width=".17">
<path d="M69.6 92.1h2.7l-1.4 1.9zM70.9 90.2h.1M70.9 90.2v1.9M72.3 94.6h.1M72.3 94.6l.3 .4M118.6 125.1h.1M118.6 125.1l.6 .6M119.2 125.7h.1M120.3 124.5h.1M120.3 124.5l1.2 1.2M120.3 124.5l-1.1 1.2M121.5 125.7h.1"/>
<path d="M122.6 124.5h.1M122.6 124.5l1.2 1.2M122.6 124.5l-1.1 1.2M123.8 125.7h.1M124.4 125.1l-.6 .6M62.6 144.6h1.9M64.5 144.6h.1M66.5 146h.1M66.5 143.3v2.7M66.5 144.6h1.9M68.4 144.6h.1"/>
</g>
<path d="M70.9 99.8h.1M70.9 88.2h.1M70.9 88.2v2M70.9 97.9v1.9M116.7 125.1h.1M116.7 125.1h1.9M124.4 125.1h1.9M126.3 125.1h.1" fill="none" stroke="#f00" stroke-width=".17"/>
<path d="M64.5 143.3l2 1.3-2 1.4z" fill-rule="evenodd" fill="#00f"/>
<path d="M123.4 86.9h1.9M125.3 86.9h.1M127.3 88.2h.1M127.3 85.5v2.7M127.3 86.9h3.8M131.1 86.9h.1M64.5 143.3l2 1.3-2 1.4z" fill="none" stroke="#00f" stroke-width=".17"/>
<path d="M60.7 144.6h.1M60.7 144.6h1.9M68.4 144.6h1.9M70.3 144.6h.1" fill="none" stroke="#f00" stroke-width=".17"/>
<path d="M125.3 85.5l2 1.4-2 1.3z" fill-rule="evenodd" fill="#00f"/>
<path d="M125.3 85.5l2 1.4-2 1.3z" fill="none" stroke="#00f" stroke-width=".17"/>
<path d="M129.6 85.3l.7-.3-.3 .7z" fill-rule="evenodd" fill="#00f"/>
<path d="M129.6 85.3l.7-.3-.3 .7z" fill="none" stroke="#00f" stroke-width=".17"/>
<path d="M128.4 85.3l.8-.3-.4 .7z" fill-rule="evenodd" fill="#00f"/>
<g fill="none" stroke="#00f" stroke-width=".17">
<path d="M61.6 79.2h.6M62.2 76.7h.1M62.2 79.2h.1M62.2 76.7v2.5M62.2 76.7h.6M64.1 78h.1M64.1 78h2M127.8 86.3h.1M128.4 85.3l.8-.3-.4 .7zM129 86.3h.1M129 85.1l-1.2 1.2M130.2 85.1l-1.2 1.2"/>
<path d="M49.7 147.9h3.4M49.7 146.9h3.4M51.4 146.9h.1M51.4 147.9h.1M51.4 146.5v.4M51.4 147.9v.6M53.1 147.9h.1M53.1 146.9h.1"/>
</g>
<path d="M121.5 86.9h.1M121.5 86.9h1.9M131.1 86.9h2M133.1 86.9h.1M51.4 144.6h.1M51.4 150.4h.1M51.4 144.6v1.9M51.4 148.5v1.9" fill="none" stroke="#f00" stroke-width=".17"/>
<path d="M62.2 78l1.9-1.3v2.7z" fill-rule="evenodd" fill="#00f"/>
<path d="M61.6 79.2h.1M61.6 79.2l-.3 .3M62.2 78l1.9-1.3v2.7z" fill="none" stroke="#00f" stroke-width=".17"/>
<path d="M60.3 76.7l1.9 1.3-1.9 1.4z" fill-rule="evenodd" fill="#00f"/>
<g fill="none" stroke="#00f" stroke-width=".17">
<path d="M89.6 32.3h3.5M89.6 31.3h3.5M91.4 31.3h.1M91.4 32.3h.1M91.4 30.9v.4M91.4 32.3v.6M93.1 32.3h.1M93.1 31.3h.1M106.8 21.3h13.5v15.4h-13.5zM127.3 40h.1M127.3 38.8h.1M127.3 37.7h.1"/>
<path d="M127.3 40l.8 .3M127.3 38.8l1.5 .6M127.3 37.7l1.5 .5M128.1 36.7h.1M128.1 36.7l.7 .4M128.8 39.4h.1M128.8 38.2h.1M128.8 37.1h.1M128.8 39.4l-1.5 .6M128.8 38.2l-1.5 .6M128.8 37.1l-1.5 .6M130.2 40h3.4"/>
<path d="M130.2 39h3.4M131.9 39h.1M131.9 40h.1M131.9 38.6v.4M131.9 40v.6M133.6 40h.1M133.6 39h.1M145.6 30.3h3.5M145.6 29.4h3.5M147.4 29.4h.1M147.4 30.3h.1M147.4 29v.4"/>
<path d="M147.4 30.3v.6M149.1 30.3h.1M149.1 29.4h.1M156.2 32.3h.1M156.2 31.1h.1M156.2 29.9h.1M156.2 32.3l.8 .3M156.2 31.1l1.6 .6M156.2 29.9l1.6 .6M157 29h.1M157 32.6h.1M157 29l.8 .4"/>
<path d="M157 32.6v.3M157.8 31.7h.1M157.8 30.5h.1M157.8 29.4h.1M157.8 31.7l-1.6 .6M157.8 30.5l-1.6 .6M157.8 29.4l-1.6 .5M161 32.3h3.5M161 31.3h3.5M162.8 31.3h.1M162.8 32.3h.1M162.8 30.9v.4"/>
<path d="M162.8 32.3v.6M164.5 32.3h.1M164.5 31.3h.1M128.1 40.3h.1M128.1 40.3v.3M161 45.8h3.5M161 44.8h3.5M162.8 44.8h.1M162.8 45.8h.1M162.8 44.4v.4M162.8 45.8v.6M164.5 45.8h.1"/>
<path d="M164.5 44.8h.1M16.7 72.8h.1M16.8 72.8h.1M17.2 72h.1M17.2 72l-.4 .8M17.2 72l.6 1.6M17.8 73.6h.1M18.4 72h.1M18.4 72l-.6 1.6M18.4 72l.6 1.6M19 73.6h.1M19.6 72h.1"/>
<path d="M19.6 72l-.6 1.6M19.6 72l.5 1.6M20.1 73.6h.1M20.5 72.8h.1M20.5 72.8l-.4 .8M23 79h13.5v11.2h-13.5zM58.4 78h.1M58.4 78h1.9M60.3 76.7l1.9 1.3-1.9 1.4zM62.8 76.7h.1M63.2 76.3l-.4 .4M16.5 98.3h.1"/>
<path d="M16.8 97.5h.1M16.8 97.5l.6 1.6M16.8 97.5l-.3 .8M17.4 99.1h.1M18 97.5h.1M18 97.5l.6 1.6M18 97.5l-.6 1.6M18.6 99.1h.1M19.2 97.5h.1M19.2 97.5l.6 1.6M19.2 97.5l-.6 1.6M19.8 99.1h.1"/>
<path d="M20.1 98.3h.1M20.1 98.3l-.3 .8M20.1 98.3h.2M43.5 91.5h3.4M43.5 90.6h3.4M45.2 90.6h.1M45.2 91.5h.1M45.2 90.2v.4M45.2 91.5v.6M46.9 91.5h.1M46.9 90.6h.1M60.3 91.7h.1"/>
<path d="M60.7 90.9h.1M60.7 90.9l.6 1.6M60.7 90.9l-.4 .8M61.3 92.5h.1M61.8 90.9h.1M61.8 90.9l.6 1.6M61.8 90.9l-.5 1.6M62.4 92.5h.1M63 90.9h.1M63 90.9l.6 1.6M63 90.9l-.6 1.6M63.6 92.5h.1"/>
<path d="M64 91.7h.1M64 91.7l-.4 .8M113.7 86.9h.1M114.1 86.1h.1M114.1 86.1l.6 1.6M114.1 86.1l-.4 .8M114.7 87.7h.1M115.3 86.1h.1M115.3 86.1l.6 1.6M115.3 86.1l-.6 1.6M115.9 87.7h.1M116.5 86.1h.1"/>
<path d="M116.5 86.1l.5 1.6M116.5 86.1l-.6 1.6M117 87.7h.1M117.4 86.9h.1M117.4 86.9l-.4 .8M117.4 86.9h.2M35 116.6h3.9v3.9h-3.9zM118.4 105.6h5.8v3.9h-5.8zM22.6 135.3h13.5v11.2h-13.5zM34.8 159.7h3.8v3.8h-3.8zM73.2 150.4h.1M73.2 150.4h2.5"/>
<path d="M73.2 149.8v.6M74.4 152.3h.1M74.4 152.3v2M75.7 150.4h.1M75.7 150.4v.6"/>
</g>
<g fill="none" stroke="#f00" stroke-width=".17">
<path d="M91.4 29h.1M91.4 34.8h.1M91.4 29v1.9M91.4 32.9v1.9M101 25.1h.1M101 30.9h.1M101 25.1h5.8M101 30.9h5.8M120.3 32.9h5.8M120.3 29h5.8M120.3 25.1h5.8M126.1 32.9h.1"/>
<path d="M126.1 29h.1M126.1 25.1h.1M128.1 34.8h.1M128.1 34.8v1.9M131.9 36.7h.1M131.9 36.7v1.9M147.4 27.1h.1M147.4 32.9h.1M147.4 27.1v1.9M147.4 30.9v2M157 27.1h.1M157 34.8h.1"/>
<path d="M157 27.1v1.9M157 32.9v1.9M162.8 29h.1M162.8 34.8h.1M162.8 29v1.9M162.8 32.9v1.9M128.1 42.5h.1M128.1 40.6v1.9M131.9 42.5h.1M131.9 40.6v1.9M162.8 42.5h.1M162.8 48.3h.1"/>
<path d="M162.8 42.5v1.9M162.8 46.4v1.9M14.7 72.8h.1M14.7 72.8h2M20.5 72.8h1.9M22.4 72.8h.1M28.8 72.8h.1M28.8 72.8v5.8M56.4 78h.1M56.4 78h2M66.1 78h1.9M68 78h.1"/>
<path d="M14.5 98.3h.1M14.5 98.3h2M17.2 80.5h.1M17.2 82.5h.1M17.2 86.3h.1M17.2 88.2h.1M17.2 88.2h5.8M17.2 86.3h5.8M17.2 82.5h5.8M17.2 80.5h5.8M20.3 98.3h2M22.3 98.3h.1"/>
<path d="M28.8 96h.1M28.8 90.2v5.8M36.5 88.2h5.8M36.5 86.3h5.8M36.5 84.4h5.8M36.5 82.5h5.8M36.5 80.5h5.8M42.3 88.2h.1M42.3 86.3h.1M42.3 84.4h.1M42.3 82.5h.1M42.3 80.5h.1"/>
<path d="M45.2 88.2h.1M45.2 94h.1M45.2 88.2v2M45.2 92.1v1.9M58.4 91.7h.1M58.4 91.7h1.9M64.1 91.7h2M66.1 91.7h.1M111.8 86.9h.1M111.8 86.9h1.9M117.6 86.9h1.9M119.5 86.9h.1"/>
<path d="M38.9 118.5h5.8M44.7 118.5h.1M120.3 115.3h.1M120.3 109.5v5.8M122.3 115.3h.1M122.3 109.5v5.8M16.8 138.8h.1M16.8 136.9h.1M16.8 138.8h5.8M16.8 136.9h5.8M28.4 129.2h.1M28.4 129.2v5.8"/>
<path d="M36.1 138.8h5.8M36.1 136.9h5.8M41.9 138.8h.1M41.9 136.9h.1M16.8 142.7h.1M16.8 144.6h.1M16.8 144.6h5.8M16.8 142.7h5.8M28.4 152.3h.1M28.4 146.5v5.8M36.1 144.6h5.8M36.1 142.7h5.8"/>
<path d="M36.1 140.8h5.8M41.9 144.6h.1M41.9 142.7h.1M41.9 140.8h.1M38.6 161.6h5.8M44.4 161.6h.1"/>
</g>
<path d="M74.4 150.4l1.3 1.9h-2.7z" fill-rule="evenodd" fill="#00f"/>
<path d="M72.9 149.4l.3 .4M73.2 149.8h.1M74.4 150.4l1.3 1.9h-2.7z" fill="none" stroke="#00f" stroke-width=".17"/>
<path d="M73 148.5h2.7l-1.3 1.9z" fill-rule="evenodd" fill="#00f"/>
<g fill="none" stroke="#00f" stroke-width=".17">
<path d="M120.9 119.9h.1M120.9 119.9l1.1 1.2M120.9 119.9l-1.1 1.2M123.2 119.9h.1M123.2 119.9l1.2 1.2M123.2 119.9l-1.2 1.2M119.2 120.5h.1M119.2 120.5l.6 .6M119.8 121.1h.1M122 121.1h.1M124.4 121.1h.1M125 120.5l-.6 .6"/>
<path d="M73 148.5h2.7l-1.3 1.9zM74.4 146.5h.1M74.4 146.5v2M75.7 151h.1M75.7 151l.4 .3"/>
</g>
<path d="M117.2 120.5h.1M117.2 120.5h2M125 120.5h1.9M126.9 120.5h.1M74.4 156.2h.1M74.4 144.6h.1M74.4 144.6v1.9M74.4 154.3v1.9" fill="none" stroke="#f00" stroke-width=".17"/>
<circle cx="45.2" cy="88.2" r=".37" fill="#f0f"/>
<circle cx="45.2" cy="88.2" r=".37" fill="none" stroke="#f0f" stroke-width=".17"/>
<circle cx="45.2" cy="144.6" r=".37" fill="#f0f"/>
<circle cx="45.2" cy="144.6" r=".37" fill="none" stroke="#f0f" stroke-width=".17"/>
<circle cx="51.4" cy="88.2" r=".37" fill="#f0f"/>
<circle cx="51.4" cy="88.2" r=".37" fill="none" stroke="#f0f" stroke-width=".17"/>
<circle cx="70.9" cy="88.2" r=".37" fill="#f0f"/>
<circle cx="70.9" cy="88.2" r=".37" fill="none" stroke="#f0f" stroke-width=".17"/>
<circle cx="67.8" cy="88.2" r=".37" fill="#f0f"/>
<circle cx="67.8" cy="88.2" r=".37" fill="none" stroke="#f0f" stroke-width=".17"/>
<circle cx="72.4" cy="144.6" r=".37" fill="#f0f"/>
<circle cx="72.4" cy="144.6" r=".37" fill="none" stroke="#f0f" stroke-width=".17"/>
<circle cx="59.5" cy="144.6" r=".37" fill="#f0f"/>
<circle cx="59.5" cy="144.6" r=".37" fill="none" stroke="#f0f" stroke-width=".17"/>
<circle cx="157" cy="38.6" r=".38" fill="#f0f"/>
<circle cx="157" cy="38.6" r=".38" fill="none" stroke="#f0f" stroke-width=".17"/>
<circle cx="162.8" cy="38.6" r=".38" fill="#f0f"/>
<circle cx="162.8" cy="38.6" r=".38" fill="none" stroke="#f0f" stroke-width=".17"/>
<circle cx="147.3" cy="25.1" r=".37" fill="#f0f"/>
<circle cx="147.3" cy="25.1" r=".37" fill="none" stroke="#f0f" stroke-width=".17"/>
<circle cx="157" cy="25.1" r=".37" fill="#f0f"/>
<circle cx="157" cy="25.1" r=".37" fill="none" stroke="#f0f" stroke-width=".17"/>
<circle cx="128" cy="32.8" r=".38" fill="#f0f"/>
<circle cx="128" cy="32.8" r=".38" fill="none" stroke="#f0f" stroke-width=".17"/>
<circle cx="91.3" cy="25.1" r=".37" fill="#f0f"/>
<circle cx="91.3" cy="25.1" r=".37" fill="none" stroke="#f0f" stroke-width=".17"/>
<circle cx="97.1" cy="25.1" r=".37" fill="#f0f"/>
<circle cx="97.1" cy="25.1" r=".37" fill="none" stroke="#f0f" stroke-width=".17"/>
<circle cx="77.3" cy="78" r=".37" fill="#f0f"/>
<circle cx="77.3" cy="78" r=".37" fill="none" stroke="#f0f" stroke-width=".17"/>
<circle cx="83" cy="134.3" r=".37" fill="#f0f"/>
<circle cx="83" cy="134.3" r=".37" fill="none" stroke="#f0f" stroke-width=".17"/>
<circle cx="157" cy="52.1" r=".38" fill="#f0f"/>
<circle cx="157" cy="52.1" r=".38" fill="none" stroke="#f0f" stroke-width=".17"/>
<circle cx="11.4" cy="86.3" r=".37" fill="#f0f"/>
<circle cx="11.4" cy="86.3" r=".37" fill="none" stroke="#f0f" stroke-width=".17"/>
<circle cx="11.4" cy="88.2" r=".37" fill="#f0f"/>
<circle cx="11.4" cy="88.2" r=".37" fill="none" stroke="#f0f" stroke-width=".17"/>
<circle cx="10.3" cy="142.6" r=".37" fill="#f0f"/>
<circle cx="10.3" cy="142.6" r=".37" fill="none" stroke="#f0f" stroke-width=".17"/>
<circle cx="10.3" cy="138.8" r=".37" fill="#f0f"/>
<circle cx="10.3" cy="138.8" r=".37" fill="none" stroke="#f0f" stroke-width=".17"/>
<circle cx="11.4" cy="82.4" r=".38" fill="#f0f"/>
<circle cx="11.4" cy="82.4" r=".38" fill="none" stroke="#f0f" stroke-width=".17"/>
<circle cx="74.3" cy="144.6" r=".37" fill="#f0f"/>
<circle cx="74.3" cy="144.6" r=".37" fill="none" stroke="#f0f" stroke-width=".17"/>
<circle cx="51.4" cy="144.6" r=".37" fill="#f0f"/>
<circle cx="51.4" cy="144.6" r=".37" fill="none" stroke="#f0f" stroke-width=".17"/>
<circle cx="111.8" cy="120.5" r=".37" fill="#f0f"/>
<circle cx="111.8" cy="120.5" r=".37" fill="none" stroke="#f0f" stroke-width=".17"/>
<circle cx="129.2" cy="120.5" r=".37" fill="#f0f"/>
<circle cx="129.2" cy="120.5" r=".37" fill="none" stroke="#f0f" stroke-width=".17"/>
<circle cx="10.3" cy="144.6" r=".37" fill="#f0f"/>
<circle cx="10.3" cy="144.6" r=".37" fill="none" stroke="#f0f" stroke-width=".17"/>
<circle cx="57.4" cy="144.6" r=".37" fill="#f0f"/>
<circle cx="57.4" cy="144.6" r=".37" fill="none" stroke="#f0f" stroke-width=".17"/>
<circle cx="44.4" cy="161.6" r=".37" fill="#f0f"/>
<circle cx="44.4" cy="161.6" r=".37" fill="none" stroke="#f0f" stroke-width=".17"/>
<circle cx="57.4" cy="134.3" r=".37" fill="#f0f"/>
<circle cx="57.4" cy="134.3" r=".37" fill="none" stroke="#f0f" stroke-width=".17"/>
<circle cx="59.7" cy="130.9" r=".37" fill="#f0f"/>
<circle cx="59.7" cy="130.9" r=".37" fill="none" stroke="#f0f" stroke-width=".17"/>
<g font-size="3.6" fill="#008000">
<text x="106.6" y="15.4">+5V --&gt; +3.3V</text>
<text x="13" y="66.9">VBUS USB 2 INPUT(Device for DAP)</text>
<text x="28.8" y="77.9">DAP</text>
<text x="103.9" y="76.2">Power indicator</text>
<text x="9.3" y="110.4">VBUS USB 3 INPUT(Device for FT232RQ)</text>
<text x="28.8" y="134.3">FT232</text>
</g>
<g font-size="3.6">
<text x="88.9" y="57">R1/R2=(Vout-0.6V)/0.6V</text>
<text x="227.7" y="176.2">AmebaZII_DEV</text>
<text x="228.4" y="183.1">DC Power</text>
</g>
<g font-size="1.9" fill="#000080">
<text x="153.1" y="32.6">68k</text>
<text x="123.2" y="40.3">100k</text>
<text x="153.1" y="48">15k</text>
<text x="16.7" y="77.6">0</text>
<text x="118" y="81.8">470</text>
<text x="117.6" y="86.7">470</text>
<text x="63.8" y="95.1">0</text>
<text x="19.9" y="101.7">0</text>
<text x="19.6" y="132.4">0</text>
<text x="18.8" y="156">0</text>
<text x="67.8" y="151.7">0</text>
</g>
<g font-size="1.7" fill="#f00">
<text x="88.9" y="17.3">5VDD</text>
<text x="148.5" y="21.3">VDD33</text>
<text x="22.8" y="72.2">U_GND</text>
<text x="11.8" y="79.9">U_GND</text>
<text x="45" y="83.8">DAP_D+</text>
<text x="101.2" y="81.7">VDD5V</text>
<text x="45" y="85.7">DAP_D-</text>
<text x="52.4" y="87.8">UD1+5V</text>
<text x="67.6" y="87.8">5VDD</text>
<text x="101.2" y="86.5">UD1+5V</text>
<text x="159.5" y="95.9">DAP_D+</text>
<text x="22.6" y="97.7">U_GND</text>
<text x="159.9" y="98.8">DAP_D-</text>
<text x="169.8" y="96.6">DAP_D+</text>
<text x="169.9" y="99.5">DAP_D-</text>
<text x="155.4" y="105">FT232_D+</text>
<text x="155.7" y="107.9">FT232_D-</text>
<text x="168.2" y="105.7">FT232_D+</text>
<text x="168.4" y="108.6">FT232_D-</text>
<text x="132.5" y="119.9">+3.3V_WIFI</text>
<text x="92.7" y="125.9">VDD33</text>
<text x="93.3" y="121.3">VDD33</text>
<text x="103.5" y="124.7">VDD33</text>
<text x="104.1" y="120.1">VDD33</text>
<text x="126.7" y="124.5">+3.3V_IF</text>
<text x="145.8" y="125.2">+3.3V_IF</text>
<text x="146.4" y="120.5">+3.3V_WIFI</text>
<text x="22.3" y="128.4">U_GND</text>
<text x="97.9" y="129.4">VDD33</text>
<text x="108.4" y="129.8">VDD33</text>
<text x="10.9" y="136.3">U_GND</text>
<text x="97.9" y="137.1">VDD18</text>
<text x="108.4" y="137.5">VDD18</text>
<text x="44.7" y="140.2">FT232_D+</text>
<text x="44.7" y="142.1">FT232_D-</text>
<text x="45.8" y="144.2">VDD5V</text>
<text x="71.7" y="144.2">5VDD</text>
<text x="95.4" y="144.2">5VDD</text>
<text x="107.6" y="144.7">5VDD</text>
<text x="22.1" y="151.9">U_GND</text>
</g>
<g font-size="1.7" fill="#000080">
<text x="108.2" y="20.2">U1</text>
<text x="137.7" y="26.7">4.7uH</text>
<text x="93.3" y="34.5">10uF</text>
<text x="142.7" y="33.5">10uF</text>
<text x="164.7" y="32.5">22pF</text>
<text x="110.7" y="38.3">SY8088</text>
<text x="133.8" y="40.2">10nF</text>
<text x="164.7" y="44.1">C28</text>
<text x="164.7" y="46">NL C/402</text>
<text x="20.9" y="77.5">CON2</text>
<text x="56.2" y="72.6">SD4</text>
<text x="56.2" y="76.2">SD5</text>
<text x="65.1" y="73.1">1010603MRHF/NC</text>
<text x="65.1" y="76.5">1010603MRHF/NC</text>
<text x="125" y="79.8">D1</text>
<text x="130.6" y="80">LED</text>
<text x="56.8" y="85.8">SD6</text>
<text x="62" y="86">MSS1P2L/NC</text>
<text x="125.3" y="84.6">D2</text>
<text x="130.9" y="84.8">LED</text>
<text x="31.3" y="92.9">USB_B TYPE</text>
<text x="47.2" y="93.7">22uF</text>
<text x="53.3" y="93.7">0.1uF</text>
<text x="73" y="93.9">SD11</text>
<text x="69.6" y="97.7">1010603MRHF/NC</text>
<text x="125.1" y="107.8">J34</text>
<text x="50" y="113.4">U20</text>
<text x="124.4" y="110.3">CON2</text>
<text x="35" y="115.3">U21</text>
<text x="118.8" y="119.4">R43</text>
<text x="123.4" y="119.4">0/NC</text>
<text x="35" y="123.2">TP</text>
<text x="47.7" y="124">U19</text>
<text x="50" y="121.3">TP</text>
<text x="118.2" y="124">R5</text>
<text x="122.8" y="124">0</text>
<text x="47.7" y="131.9">TP</text>
<text x="62" y="129">SD7</text>
<text x="70.9" y="129.4">1010603MRHF</text>
<text x="21.1" y="133.6">CON3</text>
<text x="62" y="132.5">SD8</text>
<text x="70.9" y="132.9">1010603MRHF</text>
<text x="60.9" y="142.2">SD9</text>
<text x="66.1" y="142.4">MSS1P2L/NC</text>
<text x="30.6" y="148.7">USB_B TYPE</text>
<text x="47.2" y="150.1">22uF C34</text>
<text x="51.6" y="151.6">0.1uF</text>
<text x="76.9" y="150.8">SD12</text>
<text x="34.8" y="158.4">U18</text>
<text x="70.1" y="161.3">1010603MRHF/NC</text>
<text x="34.8" y="166.3">TP</text>
</g>
<g font-size="1.7">
<text x="104.5" y="24.7">4</text>
<text x="121.7" y="28.5">2</text>
<text x="121.7" y="24.7">3</text>
<text x="104.5" y="30.5">5</text>
<text x="121.7" y="32.4">1</text>
<text x="28.4" y="77.2" transform="rotate(-90 28.4 77.2)">6</text>
<text x="19.7" y="80.1">11</text>
<text x="19.7" y="82">10</text>
<text x="37.9" y="83.9">3</text>
<text x="37.9" y="82">4</text>
<text x="37.9" y="80.1">5</text>
<text x="20.7" y="85.9">8</text>
<text x="20.7" y="87.8">7</text>
<text x="37.9" y="87.8">1</text>
<text x="37.9" y="85.9">2</text>
<text x="28.4" y="92.5" transform="rotate(-90 28.4 92.5)">9</text>
<text x="119.9" y="111.8" transform="rotate(-90 119.9 111.8)">1</text>
<text x="121.8" y="111.8" transform="rotate(-90 121.8 111.8)">2</text>
<text x="40.2" y="118.1">1</text>
<text x="55.3" y="116.2">1</text>
<text x="53" y="126.8">1</text>
<text x="19.3" y="136.4">11</text>
<text x="28" y="133.6" transform="rotate(-90 28 133.6)">9</text>
<text x="37.5" y="136.4">5</text>
<text x="20.3" y="138.4">7</text>
<text x="20.3" y="142.2">6</text>
<text x="37.5" y="142.2">2</text>
<text x="37.5" y="140.3">3</text>
<text x="37.5" y="138.4">4</text>
<text x="19.3" y="144.2">10</text>
<text x="28" y="148.8" transform="rotate(-90 28 148.8)">8</text>
<text x="37.5" y="144.2">1</text>
<text x="40" y="161.2">1</text>
<text x="220.1" y="173.4">Title</text>
<text x="220.1" y="179.2">Size</text>
<text x="227.8" y="179.2">Document Number</text>
<text x="283.8" y="179.2">Rev</text>
<text x="220.1" y="185">Date:</text>
<text x="222" y="181.1">B</text>
<text x="258.7" y="185">Sheet</text>
<text x="268.4" y="185">1</text>
<text x="274.2" y="185">of</text>
<text x="279.9" y="185">2</text>
<text x="285.7" y="181">1.0</text>
</g>
<g font-size="1.7" fill="#004080">
<text x="107.8" y="25.9">Vin</text>
<text x="115.4" y="29.8">GND</text>
<text x="116.5" y="25.9">SW</text>
<text x="107.8" y="31.7">FB</text>
<text x="116.9" y="33.7">EN</text>
<text x="24" y="81.3">GND</text>
<text x="24" y="83.3">GND</text>
<text x="29.6" y="83.4" transform="rotate(-90 29.6 83.4)">GND</text>
<text x="31.7" y="81.3">GND</text>
<text x="33.9" y="83.3">ID</text>
<text x="24" y="87.1">GND</text>
<text x="24" y="89">GND</text>
<text x="29.6" y="89.2" transform="rotate(-90 29.6 89.2)">GND</text>
<text x="30.9" y="89">VBUS</text>
<text x="33.3" y="85.2">D+</text>
<text x="33.7" y="87.1">D-</text>
<text x="36.9" y="119.3">1</text>
<text x="52" y="117.4">1</text>
<text x="49.7" y="128">1</text>
<text x="23.6" y="137.7">GND</text>
<text x="31.3" y="137.7">GND</text>
<text x="23.6" y="139.6">GND</text>
<text x="23.6" y="143.5">GND</text>
<text x="29.2" y="139.7" transform="rotate(-90 29.2 139.7)">GND</text>
<text x="32.9" y="141.6">D+</text>
<text x="33.3" y="143.5">D-</text>
<text x="33.5" y="139.6">ID</text>
<text x="23.6" y="145.4">GND</text>
<text x="29.2" y="145.5" transform="rotate(-90 29.2 145.5)">GND</text>
<text x="30.5" y="145.4">VBUS</text>
<text x="36.7" y="162.4">1</text>
</g>
<g font-size="1.7" fill="#008000">
<text x="133.8" y="26.7">L1</text>
<text x="144.1" y="28.7">C3</text>
<text x="93.3" y="32.5">C4</text>
<text x="153.1" y="30.6">R46</text>
<text x="164.7" y="30.6">C26</text>
<text x="124.2" y="38.3">R47</text>
<text x="133.8" y="38.3">C27</text>
<text x="153.1" y="46">R49</text>
<text x="16.7" y="69.6">R54</text>
<text x="110.3" y="81.7">R1</text>
<text x="109.9" y="86.6">R2</text>
<text x="47.2" y="91.8">C5</text>
<text x="53.3" y="91.8">C6</text>
<text x="58.4" y="95">R50</text>
<text x="14.5" y="101.6">R55</text>
<text x="14.1" y="132.3">R56</text>
<text x="47.2" y="148.1">C33</text>
<text x="13.4" y="155.9">R57</text>
<text x="62.4" y="151.6">R51</text>
</g>
<g font-size="1.4">
<text x="30.9" y="1.4">5</text>
<text x="88.9" y="1.4">4</text>
<text x="146.8" y="1.4">3</text>
<text x="204.7" y="1.4">2</text>
<text x="262.6" y="1.4">1</text>
<text x=".5" y="26.1">D</text>
<text x="292.1" y="26.1">D</text>
<text x=".5" y="71.9">C</text>
<text x="292.1" y="71.9">C</text>
<text x=".5" y="117.8">B</text>
<text x="292.1" y="117.8">B</text>
<text x=".5" y="163.6">A</text>
<text x="292.1" y="163.6">A</text>
<text x="30.9" y="186.8">5</text>
<text x="88.9" y="186.8">4</text>
<text x="146.8" y="186.8">3</text>
<text x="204.7" y="186.8">2</text>
<text x="262.6" y="186.8">1</text>
</g>
</svg>
